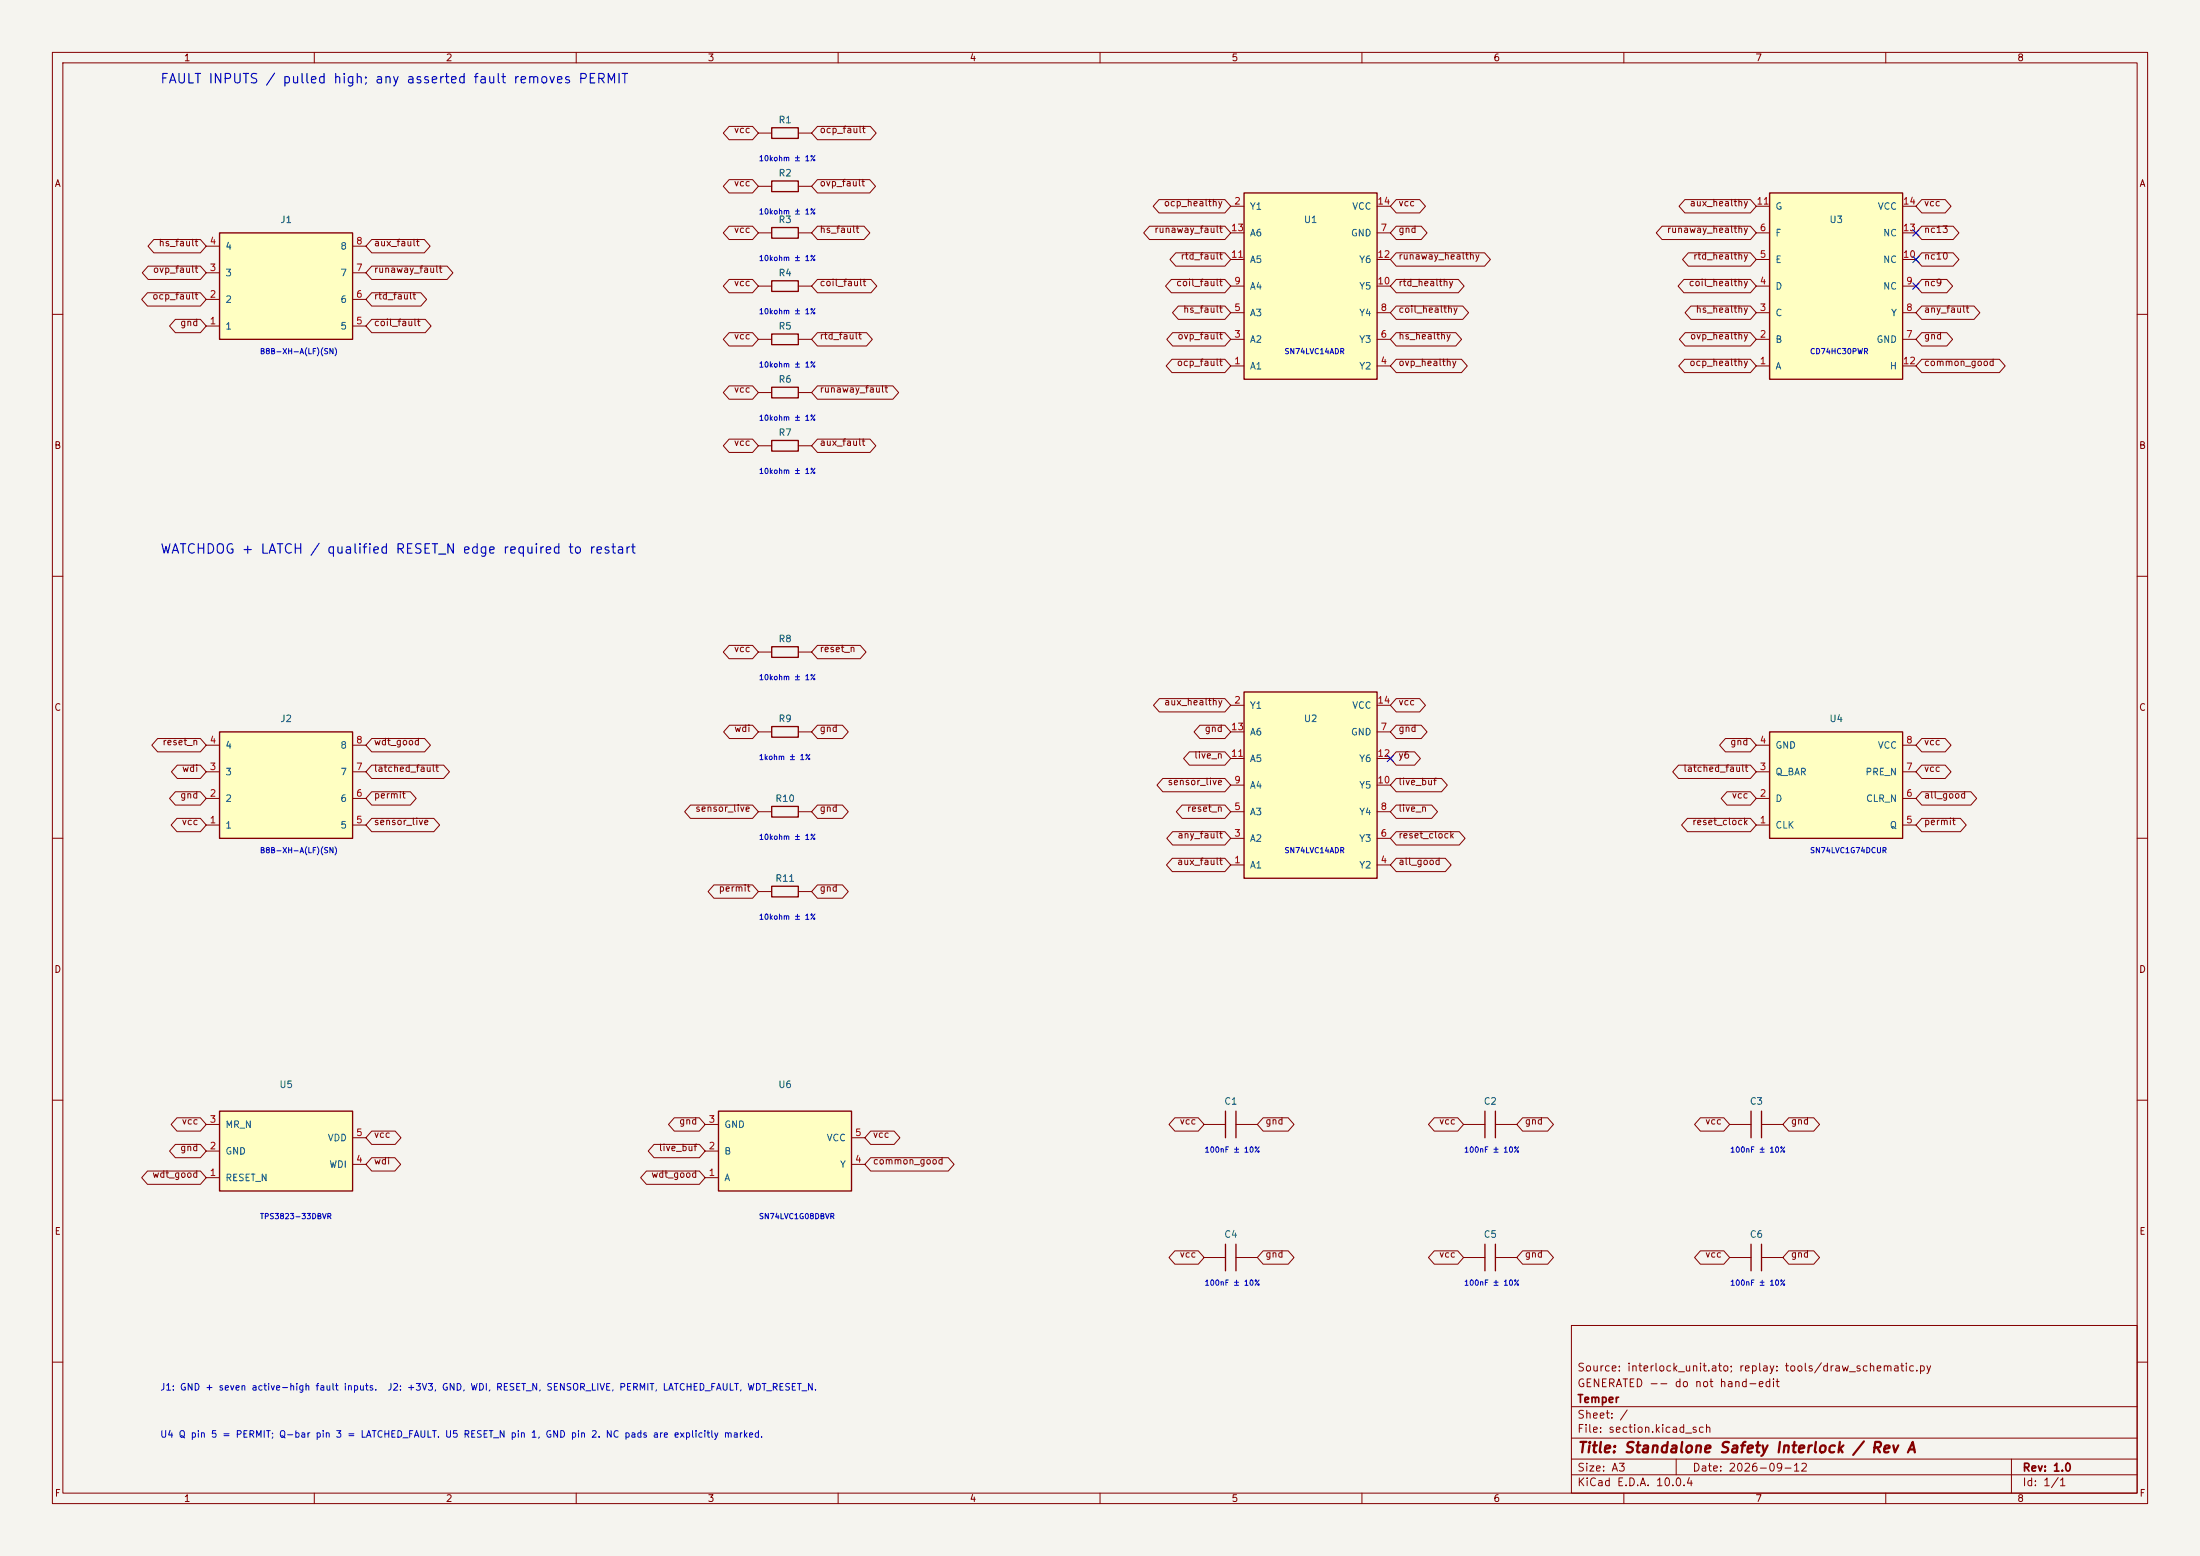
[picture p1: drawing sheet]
<svg xmlns="http://www.w3.org/2000/svg" width="420mm" height="297mm" viewBox="0 0 420 297" stroke-linecap="round" stroke-linejoin="round" font-family="sans-serif">
<path d="M0 0h420v297h-420z" fill="#f5f4ef" stroke="#f5f4ef" stroke-width=".19"/>
<g fill="none" stroke="#840000" stroke-width=".19">
<path d="M10 10h400v277h-400zM12 12h396v273h-396zM60 10v2M110 10v2M160 10v2M210 10v2M260 10v2M310 10v2M360 10v2M10 60h2M408 60h2M10 110h2"/>
<path d="M408 110h2M10 160h2M144.8 154.9h2.5M152.4 154.9h2.5M408 160h2M10 210h2M408 210h2M300 253h108v32h-108zM10 260h2M300 278.5h108M300 274.5h108M300 268.5h108"/>
<path d="M320 278.5v3M384 278.5v6.5M408 260h2M60 285v2M110 285v2M160 285v2M210 285v2M260 285v2M300 281.5h108M310 285v2M360 285v2"/>
</g>
<path d="M147.3 153.9h5.1v2.1h-5.1z" fill="none" stroke="#840000" stroke-width=".25"/>
<path d="M41.9 212.1h25.4v15.2h-25.4z" fill="#ffffc2"/>
<path d="M41.9 212.1h25.4v15.2h-25.4z" fill="none" stroke="#840000" stroke-width=".25"/>
<path d="M39.4 219.7h2.5M39.4 214.6h2.5M67.3 217.2h2.5M39.4 224.8h2.5M67.3 222.2h2.5" fill="none" stroke="#840000" stroke-width=".19"/>
<path d="M41.9 139.7h25.4v20.3h-25.4z" fill="#ffffc2"/>
<path d="M41.9 139.7h25.4v20.3h-25.4z" fill="none" stroke="#840000" stroke-width=".25"/>
<path d="M39.4 157.5h2.5M39.4 152.4h2.5M39.4 147.3h2.5M39.4 142.2h2.5M67.3 157.5h2.5M67.3 152.4h2.5M67.3 147.3h2.5M67.3 142.2h2.5" fill="none" stroke="#840000" stroke-width=".19"/>
<path d="M137.2 212.1h25.4v15.2h-25.4z" fill="#ffffc2"/>
<path d="M147.3 169.2h5.1v2h-5.1zM137.2 212.1h25.4v15.2h-25.4z" fill="none" stroke="#840000" stroke-width=".25"/>
<path d="M144.8 170.2h2.5M152.4 170.2h2.5M134.6 219.7h2.6M134.6 214.6h2.6M162.6 217.2h2.5M134.6 224.8h2.6M162.6 222.2h2.5" fill="none" stroke="#840000" stroke-width=".19"/>
<path d="M41.9 44.5h25.4v20.3h-25.4z" fill="#ffffc2"/>
<path d="M41.9 44.5h25.4v20.3h-25.4z" fill="none" stroke="#840000" stroke-width=".25"/>
<path d="M39.4 57.2h2.5M39.4 52.1h2.5M39.4 47h2.5M67.3 57.2h2.5M67.3 52.1h2.5M67.3 47h2.5M39.4 62.2h2.5M67.3 62.2h2.5" fill="none" stroke="#840000" stroke-width=".19"/>
<path d="M237.5 36.8h25.4v35.6h-25.4z" fill="#ffffc2"/>
<path d="M147.3 34.5h5.1v2.1h-5.1zM237.5 36.8h25.4v35.6h-25.4zM147.3 53.6h5.1v2h-5.1zM147.3 43.4h5.1v2.1h-5.1zM147.3 73.9h5.1v2h-5.1zM147.3 63.8h5.1v2h-5.1zM147.3 84.1h5.1v2h-5.1z" fill="none" stroke="#840000" stroke-width=".25"/>
<g fill="none" stroke="#840000" stroke-width=".19">
<path d="M144.8 35.6h2.5M152.4 35.6h2.5M234.9 39.4h2.6M262.9 39.4h2.5M144.8 44.5h2.5M144.8 54.6h2.5M152.4 44.5h2.5M152.4 54.6h2.5M234.9 59.7h2.6M234.9 44.5h2.6M234.9 54.6h2.6M234.9 49.5h2.6"/>
<path d="M262.9 59.7h2.5M262.9 44.5h2.5M262.9 54.6h2.5M262.9 49.5h2.5M144.8 64.8h2.5M144.8 74.9h2.5M152.4 64.8h2.5M152.4 74.9h2.5M234.9 69.9h2.6M234.9 64.8h2.6M262.9 69.9h2.5M262.9 64.8h2.5"/>
<path d="M144.8 85.1h2.5M152.4 85.1h2.5"/>
</g>
<path d="M337.8 36.8h25.4v35.6h-25.4z" fill="#ffffc2"/>
<path d="M337.8 36.8h25.4v35.6h-25.4z" fill="none" stroke="#840000" stroke-width=".25"/>
<g fill="none" stroke="#840000" stroke-width=".19">
<path d="M335.3 39.4h2.5M363.2 39.4h2.6M335.3 59.7h2.5M335.3 54.6h2.5M335.3 49.5h2.5M335.3 44.5h2.5M363.2 59.7h2.6M363.2 54.6h2.6M363.2 49.5h2.6M363.2 44.5h2.6M335.3 69.9h2.5M335.3 64.8h2.5"/>
<path d="M363.2 69.9h2.6M363.2 64.8h2.6"/>
</g>
<path d="M237.5 132.1h25.4v35.5h-25.4z" fill="#ffffc2"/>
<path d="M237.5 132.1h25.4v35.5h-25.4z" fill="none" stroke="#840000" stroke-width=".25"/>
<g fill="none" stroke="#840000" stroke-width=".19">
<path d="M234.9 134.6h2.6M234.9 139.7h2.6M262.9 134.6h2.5M262.9 139.7h2.5M234.9 154.9h2.6M234.9 149.9h2.6M234.9 144.8h2.6M262.9 154.9h2.5M262.9 149.9h2.5M262.9 144.8h2.5M234.9 165.1h2.6M234.9 160h2.6"/>
<path d="M262.9 165.1h2.5M262.9 160h2.5"/>
</g>
<path d="M337.8 139.7h25.4v20.3h-25.4z" fill="#ffffc2"/>
<g fill="none" stroke="#840000" stroke-width=".25">
<path d="M147.3 24.4h5.1v2h-5.1zM147.3 123.4h5.1v2.1h-5.1zM147.3 138.7h5.1v2h-5.1zM337.8 139.7h25.4v20.3h-25.4zM233.9 212.1v5.1M236 212.1v5.1M283.5 212.1v5.1M285.5 212.1v5.1M334.3 212.1v5.1M336.3 212.1v5.1M233.9 237.5v5.1M236 237.5v5.1"/>
<path d="M283.5 237.5v5.1M285.5 237.5v5.1M334.3 237.5v5.1M336.3 237.5v5.1"/>
</g>
<g fill="none" stroke="#840000" stroke-width=".19">
<path d="M139.2 24.1h4.5l1.1 1.3-1.1 1.3h-4.5l-1.1-1.3zM139.2 34.3h4.5l1.1 1.3-1.1 1.2h-4.5l-1.1-1.2zM144.8 25.4h2.5M152.4 25.4h2.5M156.1 24.1h10.1l1.1 1.3-1.1 1.3h-10.1l-1.2-1.3zM156.1 34.3h9.9l1.1 1.3-1.1 1.2h-9.9l-1.2-1.2zM221.3 38.1h12.5l1.1 1.3-1.1 1.2h-12.5l-1.2-1.2zM266.5 38.1h4.5l1.1 1.3-1.1 1.2h-4.5l-1.1-1.2zM321.6 38.1h12.6l1.1 1.3-1.1 1.2h-12.6l-1.1-1.2zM366.9 38.1h4.5l1.1 1.3-1.1 1.2h-4.5l-1.1-1.2zM28.2 55.9h10.1l1.1 1.3-1.1 1.2h-10.1l-1.2-1.2zM28.3 50.8h10l1.1 1.3-1.1 1.2h-10l-1.1-1.2z"/>
<path d="M29.4 45.7h8.9l1.1 1.3-1.1 1.3h-8.9l-1.1-1.3zM71 45.7h10l1.1 1.3-1.1 1.3h-10l-1.2-1.3zM71 55.9h9.3l1.1 1.3-1.1 1.2h-9.3l-1.2-1.2zM71 50.8h14.4l1.1 1.3-1.1 1.2h-14.4l-1.2-1.2zM139.2 53.3h4.5l1.1 1.3-1.1 1.3h-4.5l-1.1-1.3zM139.2 43.2h4.5l1.1 1.3-1.1 1.2h-4.5l-1.1-1.2zM156.1 43.2h8.8l1.2 1.3-1.2 1.2h-8.8l-1.2-1.2zM156.1 53.3h10.2l1.1 1.3-1.1 1.3h-10.2l-1.2-1.3zM219.4 43.2h14.4l1.1 1.3-1.1 1.2h-14.4l-1.1-1.2zM223.6 53.3h10.2l1.1 1.3-1.1 1.3h-10.2l-1.1-1.3zM224.5 48.3h9.3l1.1 1.2-1.1 1.3h-9.3l-1.1-1.3zM224.9 58.4h8.9l1.1 1.3-1.1 1.3h-8.9l-1.1-1.3z"/>
<path d="M266.5 43.2h4.8l1.1 1.3-1.1 1.2h-4.8l-1.1-1.2zM266.5 48.3h16.9l1.1 1.2-1.1 1.3h-16.9l-1.1-1.3zM266.5 53.3h11.9l1.1 1.3-1.1 1.3h-11.9l-1.1-1.3zM266.5 58.4h12.7l1.2 1.3-1.2 1.3h-12.7l-1.1-1.3zM317.3 43.2h16.9l1.1 1.3-1.1 1.2h-16.9l-1.1-1.2zM321.5 53.3h12.7l1.1 1.3-1.1 1.3h-12.7l-1.1-1.3zM322.3 48.3h11.9l1.1 1.2-1.1 1.3h-11.9l-1.1-1.3zM322.8 58.4h11.4l1.1 1.3-1.1 1.3h-11.4l-1.1-1.3zM366.9 43.2h6l1.1 1.3-1.1 1.2h-6l-1.1-1.2zM366.9 48.3h6l1.1 1.2-1.1 1.3h-6l-1.1-1.3zM366.9 53.3h4.8l1.1 1.3-1.1 1.3h-4.8l-1.1-1.3zM366.9 58.4h10l1.1 1.3-1.1 1.3h-10l-1.1-1.3z"/>
<path d="M33.5 61h4.8l1.1 1.2-1.1 1.3h-4.8l-1.1-1.3zM71 61h10.2l1.1 1.2-1.1 1.3h-10.2l-1.2-1.3zM139.2 73.7h4.5l1.1 1.2-1.1 1.3h-4.5l-1.1-1.3zM139.2 63.5h4.5l1.1 1.3-1.1 1.2h-4.5l-1.1-1.2zM156.1 73.7h14.3l1.2 1.2-1.2 1.3h-14.3l-1.2-1.3zM156.1 63.5h9.3l1.1 1.3-1.1 1.2h-9.3l-1.2-1.2zM223.7 68.6h10.1l1.1 1.3-1.1 1.2h-10.1l-1.1-1.2zM223.9 63.5h9.9l1.1 1.3-1.1 1.2h-9.9l-1.2-1.2zM266.5 63.5h11.4l1.1 1.3-1.1 1.2h-11.4l-1.1-1.2zM266.5 68.6h12.5l1.1 1.3-1.1 1.2h-12.5l-1.1-1.2zM321.6 68.6h12.6l1.1 1.3-1.1 1.2h-12.6l-1.1-1.2zM321.7 63.5h12.5l1.1 1.3-1.1 1.2h-12.5l-1.1-1.2z"/>
<path d="M366.9 63.5h4.8l1.1 1.3-1.1 1.2h-4.8l-1.1-1.2zM366.9 68.6h14.8l1.1 1.3-1.1 1.2h-14.8l-1.1-1.2zM139.2 83.8h4.5l1.1 1.3-1.1 1.3h-4.5l-1.1-1.3zM156.1 83.8h10l1.1 1.3-1.1 1.3h-10l-1.2-1.3zM139.2 123.2h4.5l1.1 1.3-1.1 1.2h-4.5l-1.1-1.2zM139.3 138.4h4.4l1.1 1.3-1.1 1.3h-4.4l-1.2-1.3zM144.8 124.5h2.5M144.8 139.7h2.5M152.4 124.5h2.5M152.4 139.7h2.5M156.1 138.4h4.7l1.1 1.3-1.1 1.3h-4.7l-1.2-1.3zM156.1 123.2h8.1l1.1 1.3-1.1 1.2h-8.1l-1.2-1.2z"/>
<path d="M221.3 133.3h12.5l1.1 1.3-1.1 1.3h-12.5l-1.1-1.3zM229.1 138.4h4.7l1.1 1.3-1.1 1.3h-4.7l-1.2-1.3zM266.5 138.4h4.8l1.1 1.3-1.1 1.3h-4.8l-1.1-1.3zM266.5 133.3h4.5l1.1 1.3-1.1 1.3h-4.5l-1.1-1.3zM30.1 141h8.2l1.1 1.2-1.1 1.3h-8.2l-1.1-1.3zM33.5 151.1h4.8l1.1 1.3-1.1 1.3h-4.8l-1.1-1.3zM33.8 156.2h4.5l1.1 1.3-1.1 1.3h-4.5l-1.1-1.3zM33.8 146h4.5l1.1 1.3-1.1 1.3h-4.5l-1.1-1.3zM71 151.1h7.3l1.2 1.3-1.2 1.3h-7.3l-1.2-1.3zM71 146h13.7l1.1 1.3-1.1 1.3h-13.7l-1.2-1.3zM71 141h10.1l1.1 1.2-1.1 1.3h-10.1l-1.2-1.3zM71 156.2h11.8l1.1 1.3-1.1 1.3h-11.8l-1.2-1.3z"/>
<path d="M131.8 153.7h11.9l1.1 1.2-1.1 1.3h-11.9l-1.1-1.3zM156.1 153.7h4.7l1.1 1.2-1.1 1.3h-4.7l-1.2-1.3zM222 148.6h11.8l1.1 1.3-1.1 1.2h-11.8l-1.1-1.2zM223.9 158.7h9.9l1.1 1.3-1.1 1.3h-9.9l-1.2-1.3zM225.7 153.7h8.1l1.1 1.2-1.1 1.3h-8.1l-1.1-1.3zM227.1 143.5h6.7l1.1 1.3-1.1 1.3h-6.7l-1.1-1.3zM266.5 153.7h6.8l1.1 1.2-1.1 1.3h-6.8l-1.1-1.3zM266.5 148.6h8.7l1.1 1.3-1.1 1.2h-8.7l-1.1-1.2zM266.5 143.5h3.6l1.1 1.3-1.1 1.3h-3.6l-1.1-1.3zM266.5 158.7h12.1l1.1 1.3-1.1 1.3h-12.1l-1.1-1.3zM320.4 146h13.8l1.1 1.3-1.1 1.3h-13.8l-1.1-1.3zM322.1 156.2h12.1l1.1 1.3-1.1 1.3h-12.1l-1.1-1.3z"/>
<path d="M329.4 141h4.8l1.1 1.2-1.1 1.3h-4.8l-1.1-1.3zM329.7 151.1h4.5l1.1 1.3-1.1 1.3h-4.5l-1.1-1.3zM335.3 157.5h2.5M335.3 152.4h2.5M335.3 147.3h2.5M335.3 142.2h2.5M363.2 157.5h2.6M363.2 152.4h2.6M363.2 147.3h2.6M363.2 142.2h2.6M366.9 141h4.5l1.1 1.2-1.1 1.3h-4.5l-1.1-1.3zM366.9 156.2h7.4l1.1 1.3-1.1 1.3h-7.4l-1.1-1.3z"/>
<path d="M366.9 151.1h9.3l1.2 1.3-1.2 1.3h-9.3l-1.1-1.3zM366.9 146h4.5l1.1 1.3-1.1 1.3h-4.5l-1.1-1.3zM136.3 168.9h7.4l1.1 1.3-1.1 1.3h-7.4l-1.1-1.3zM156.1 168.9h4.7l1.1 1.3-1.1 1.3h-4.7l-1.2-1.3zM223.8 163.8h10l1.1 1.3-1.1 1.3h-10l-1.1-1.3zM266.5 163.8h9.4l1.1 1.3-1.1 1.3h-9.4l-1.1-1.3zM33.5 218.4h4.8l1.1 1.3-1.1 1.3h-4.8l-1.1-1.3zM33.8 213.4h4.5l1.1 1.2-1.1 1.3h-4.5l-1.1-1.3zM71 215.9h4.4l1.2 1.3-1.2 1.2h-4.4l-1.2-1.2zM124.9 218.4h8.6l1.1 1.3-1.1 1.3h-8.6l-1.2-1.3zM128.7 213.4h4.8l1.1 1.2-1.1 1.3h-4.8l-1.1-1.3zM166.2 215.9h4.5l1.1 1.3-1.1 1.2h-4.5l-1.1-1.2z"/>
<path d="M224.3 213.4h4.5l1.1 1.2-1.1 1.3h-4.5l-1.1-1.3zM229.9 214.6h4M236 214.6h4M241.1 213.4h4.8l1.1 1.2-1.1 1.3h-4.8l-1.1-1.3zM273.8 213.4h4.5l1.1 1.2-1.1 1.3h-4.5l-1.1-1.3zM279.4 214.6h4.1M285.5 214.6h4.1M290.7 213.4h4.8l1.1 1.2-1.1 1.3h-4.8l-1.1-1.3zM324.6 213.4h4.5l1.1 1.2-1.1 1.3h-4.5l-1.1-1.3zM330.2 214.6h4.1M336.3 214.6h4.1M341.5 213.4h4.8l1.1 1.2-1.1 1.3h-4.8l-1.1-1.3z"/>
<path d="M28.2 223.5h10.1l1.1 1.3-1.1 1.3h-10.1l-1.2-1.3zM71 221h4.4l1.1 1.2-1.1 1.3h-4.4l-1.2-1.3zM123.4 223.5h10.1l1.1 1.3-1.1 1.3h-10.1l-1.1-1.3zM166.2 221h14.8l1.1 1.2-1.1 1.3h-14.8l-1.1-1.3zM224.3 238.8h4.5l1.1 1.2-1.1 1.3h-4.5l-1.1-1.3zM241.1 238.8h4.8l1.1 1.2-1.1 1.3h-4.8l-1.1-1.3zM273.8 238.8h4.5l1.1 1.2-1.1 1.3h-4.5l-1.1-1.3zM290.7 238.8h4.8l1.1 1.2-1.1 1.3h-4.8l-1.1-1.3zM324.6 238.8h4.5l1.1 1.2-1.1 1.3h-4.5l-1.1-1.3zM341.5 238.8h4.8l1.1 1.2-1.1 1.3h-4.8l-1.1-1.3zM229.9 240h4M236 240h4"/>
<path d="M279.4 240h4.1M285.5 240h4.1M330.2 240h4.1M336.3 240h4.1"/>
</g>
<path d="M365.2 54l1.2 1.2M365.2 48.9l1.2 1.2M365.2 43.8l1.2 1.3M366.4 54l-1.2 1.2M366.4 48.9l-1.2 1.2M366.4 43.8l-1.2 1.3M264.8 144.2l1.2 1.2M266 144.2l-1.2 1.2" fill="none" stroke="#000084" stroke-width=".19"/>
<text font-size="2" fill="#840000" x="301" y="277.8">Title: Standalone Safety Interlock / Rev A</text>
<g font-size="1.8" fill="#0000c2">
<text x="30.5" y="16.4">FAULT INPUTS / pulled high; any asserted fault removes PERMIT</text>
<text x="30.5" y="106.1">WATCHDOG + LATCH / qualified RESET_N edge required to restart</text>
</g>
<g font-size="1.5" fill="#840000">
<text x="301" y="262.1">Source: interlock_unit.ato; replay: tools/draw_schematic.py</text>
<text x="301" y="268.1">Temper</text>
<text x="301" y="265.1">GENERATED -- do not hand-edit</text>
<text x="301" y="273.8">File: section.kicad_sch</text>
<text x="301" y="271.1">Sheet: /</text>
<text x="301" y="281.2">Size: A3</text>
<text x="323" y="281.2">Date: 2026-09-12</text>
<text x="386" y="281.2">Rev: 1.0</text>
<text x="301" y="284">KiCad E.D.A. 10.0.4</text>
<text x="386" y="284">Id: 1/1</text>
</g>
<g font-size="1.3" fill="#840000">
<text x="35" y="12">1</text>
<text x="85" y="12">2</text>
<text x="135" y="12">3</text>
<text x="185" y="12">4</text>
<text x="235" y="12">5</text>
<text x="285" y="12">6</text>
<text x="335" y="12">7</text>
<text x="385" y="12">8</text>
<text x="140" y="25.7">vcc</text>
<text x="156.4" y="25.7">ocp_fault</text>
<text x="10.3" y="36">A</text>
<text x="140" y="35.9">vcc</text>
<text x="156.4" y="35.9">ovp_fault</text>
<text x="408.3" y="36">A</text>
<text x="222.1" y="39.7">ocp_healthy</text>
<text x="266.9" y="39.7">vcc</text>
<text x="322.5" y="39.7">aux_healthy</text>
<text x="367.2" y="39.7">vcc</text>
<text x="30.2" y="47.3">hs_fault</text>
<text x="71.3" y="47.3">aux_fault</text>
<text x="140" y="44.8">vcc</text>
<text x="156.4" y="44.8">hs_fault</text>
<text x="220.3" y="44.8">runaway_fault</text>
<text x="266.9" y="44.8">gnd</text>
<text x="318.1" y="44.8">runaway_healthy</text>
<text x="367.2" y="44.8">nc13</text>
<text x="29.1" y="52.4">ovp_fault</text>
<text x="71.3" y="52.4">runaway_fault</text>
<text x="225.3" y="49.8">rtd_fault</text>
<text x="266.9" y="49.8">runaway_healthy</text>
<text x="323.1" y="49.8">rtd_healthy</text>
<text x="367.2" y="49.8">nc10</text>
<text x="29" y="57.5">ocp_fault</text>
<text x="71.3" y="57.5">rtd_fault</text>
<text x="140" y="54.9">vcc</text>
<text x="156.4" y="54.9">coil_fault</text>
<text x="224.4" y="54.9">coil_fault</text>
<text x="266.9" y="54.9">rtd_healthy</text>
<text x="322.3" y="54.9">coil_healthy</text>
<text x="367.2" y="54.9">nc9</text>
<text x="34.3" y="62.5">gnd</text>
<text x="71.3" y="62.5">coil_fault</text>
<text x="140" y="65.1">vcc</text>
<text x="156.4" y="65.1">rtd_fault</text>
<text x="224.7" y="65.1">ovp_fault</text>
<text x="225.8" y="60">hs_fault</text>
<text x="266.9" y="65.1">hs_healthy</text>
<text x="266.9" y="60">coil_healthy</text>
<text x="322.5" y="65.1">ovp_healthy</text>
<text x="323.6" y="60">hs_healthy</text>
<text x="367.2" y="60">any_fault</text>
<text x="367.2" y="65.1">gnd</text>
<text x="224.5" y="70.2">ocp_fault</text>
<text x="266.9" y="70.2">ovp_healthy</text>
<text x="322.4" y="70.2">ocp_healthy</text>
<text x="367.2" y="70.2">common_good</text>
<text x="140" y="75.2">vcc</text>
<text x="156.4" y="75.2">runaway_fault</text>
<text x="10.3" y="86">B</text>
<text x="140" y="85.4">vcc</text>
<text x="156.4" y="85.4">aux_fault</text>
<text x="408.2" y="86">B</text>
<text x="140" y="124.8">vcc</text>
<text x="156.4" y="124.8">reset_n</text>
<text x="10.3" y="136">C</text>
<text x="222.1" y="134.9">aux_healthy</text>
<text x="266.9" y="134.9">vcc</text>
<text x="408.2" y="136">C</text>
<text x="30.9" y="142.6">reset_n</text>
<text x="71.3" y="142.6">wdt_good</text>
<text x="140.1" y="140">wdi</text>
<text x="156.4" y="140">gnd</text>
<text x="229.9" y="140">gnd</text>
<text x="266.9" y="140">gnd</text>
<text x="330.2" y="142.6">gnd</text>
<text x="367.2" y="142.6">vcc</text>
<text x="34.7" y="147.6">wdi</text>
<text x="71.3" y="147.6">latched_fault</text>
<text x="227.9" y="145.1">live_n</text>
<text x="266.9" y="145.1">y6</text>
<text x="321.3" y="147.6">latched_fault</text>
<text x="367.2" y="147.6">vcc</text>
<text x="34.3" y="152.7">gnd</text>
<text x="71.3" y="152.7">permit</text>
<text x="132.6" y="155.3">sensor_live</text>
<text x="156.4" y="155.3">gnd</text>
<text x="222.8" y="150.2">sensor_live</text>
<text x="226.5" y="155.3">reset_n</text>
<text x="266.9" y="155.3">live_n</text>
<text x="266.9" y="150.2">live_buf</text>
<text x="330.5" y="152.7">vcc</text>
<text x="367.2" y="152.7">all_good</text>
<text x="34.6" y="157.8">vcc</text>
<text x="71.3" y="157.8">sensor_live</text>
<text x="224.7" y="160.3">any_fault</text>
<text x="266.9" y="160.3">reset_clock</text>
<text x="322.9" y="157.8">reset_clock</text>
<text x="367.2" y="157.8">permit</text>
<text x="224.6" y="165.4">aux_fault</text>
<text x="266.9" y="165.4">all_good</text>
<text x="137.1" y="170.5">permit</text>
<text x="156.4" y="170.5">gnd</text>
<text x="10.3" y="186">D</text>
<text x="408.2" y="186">D</text>
<text x="34.6" y="214.9">vcc</text>
<text x="129.5" y="214.9">gnd</text>
<text x="225.1" y="214.9">vcc</text>
<text x="241.5" y="214.9">gnd</text>
<text x="274.6" y="214.9">vcc</text>
<text x="291" y="214.9">gnd</text>
<text x="325.4" y="214.9">vcc</text>
<text x="341.8" y="214.9">gnd</text>
<text x="34.3" y="220">gnd</text>
<text x="71.3" y="217.5">vcc</text>
<text x="125.7" y="220">live_buf</text>
<text x="166.5" y="217.5">vcc</text>
<text x="29" y="225.1">wdt_good</text>
<text x="71.3" y="222.6">wdi</text>
<text x="124.2" y="225.1">wdt_good</text>
<text x="166.5" y="222.6">common_good</text>
<text x="10.3" y="236">E</text>
<text x="408.3" y="236">E</text>
<text x="225.1" y="240.3">vcc</text>
<text x="241.5" y="240.3">gnd</text>
<text x="274.6" y="240.3">vcc</text>
<text x="291" y="240.3">gnd</text>
<text x="325.4" y="240.3">vcc</text>
<text x="341.8" y="240.3">gnd</text>
<text x="10.3" y="286">F</text>
<text x="35" y="287">1</text>
<text x="85" y="287">2</text>
<text x="135" y="287">3</text>
<text x="185" y="287">4</text>
<text x="235" y="287">5</text>
<text x="285" y="287">6</text>
<text x="335" y="287">7</text>
<text x="385" y="287">8</text>
<text x="408.3" y="286">F</text>
</g>
<g font-size="1.3" fill="#006464">
<text x="148.5" y="23.8">R1</text>
<text x="148.5" y="34">R2</text>
<text x="238.5" y="40.3">Y1</text>
<text x="258" y="40.3">VCC</text>
<text x="338.8" y="40.3">G</text>
<text x="358.4" y="40.3">VCC</text>
<text x="42.9" y="48">4</text>
<text x="53.4" y="42.9">J1</text>
<text x="64.9" y="48">8</text>
<text x="148.5" y="42.9">R3</text>
<text x="238.5" y="45.4">A6</text>
<text x="248.8" y="42.9">U1</text>
<text x="257.8" y="45.4">GND</text>
<text x="338.8" y="45.4">F</text>
<text x="349.1" y="42.9">U3</text>
<text x="359.4" y="45.4">NC</text>
<text x="42.9" y="53">3</text>
<text x="64.9" y="53">7</text>
<text x="148.5" y="53">R4</text>
<text x="238.5" y="50.5">A5</text>
<text x="259.4" y="50.5">Y6</text>
<text x="338.8" y="50.5">E</text>
<text x="359.4" y="50.5">NC</text>
<text x="42.9" y="58.1">2</text>
<text x="64.9" y="58.1">6</text>
<text x="238.5" y="55.6">A4</text>
<text x="259.4" y="55.6">Y5</text>
<text x="338.8" y="55.6">D</text>
<text x="359.4" y="55.6">NC</text>
<text x="42.9" y="63.2">1</text>
<text x="64.9" y="63.2">5</text>
<text x="148.5" y="63.2">R5</text>
<text x="238.5" y="65.7">A2</text>
<text x="238.5" y="60.7">A3</text>
<text x="259.4" y="65.7">Y3</text>
<text x="259.4" y="60.7">Y4</text>
<text x="338.8" y="65.7">B</text>
<text x="338.8" y="60.7">C</text>
<text x="358.1" y="65.7">GND</text>
<text x="360.9" y="60.7">Y</text>
<text x="238.5" y="70.8">A1</text>
<text x="259.4" y="70.8">Y2</text>
<text x="338.8" y="70.8">A</text>
<text x="360.7" y="70.8">H</text>
<text x="148.5" y="73.4">R6</text>
<text x="148.5" y="83.5">R7</text>
<text x="148.5" y="122.9">R8</text>
<text x="238.5" y="135.6">Y1</text>
<text x="258" y="135.6">VCC</text>
<text x="42.9" y="143.2">4</text>
<text x="53.4" y="138.1">J2</text>
<text x="64.9" y="143.2">8</text>
<text x="148.5" y="138.1">R9</text>
<text x="238.5" y="140.7">A6</text>
<text x="248.8" y="138.1">U2</text>
<text x="257.8" y="140.7">GND</text>
<text x="338.8" y="143.2">GND</text>
<text x="349.1" y="138.1">U4</text>
<text x="358.4" y="143.2">VCC</text>
<text x="42.9" y="148.3">3</text>
<text x="64.9" y="148.3">7</text>
<text x="238.5" y="145.8">A5</text>
<text x="259.4" y="145.8">Y6</text>
<text x="338.8" y="148.3">Q_BAR</text>
<text x="356" y="148.3">PRE_N</text>
<text x="42.9" y="153.4">2</text>
<text x="64.9" y="153.4">6</text>
<text x="147.9" y="153.4">R10</text>
<text x="238.5" y="155.9">A3</text>
<text x="238.5" y="150.8">A4</text>
<text x="259.4" y="155.9">Y4</text>
<text x="259.4" y="150.8">Y5</text>
<text x="338.8" y="153.4">D</text>
<text x="356.1" y="153.4">CLR_N</text>
<text x="42.9" y="158.5">1</text>
<text x="64.9" y="158.5">5</text>
<text x="238.5" y="161">A2</text>
<text x="259.4" y="161">Y3</text>
<text x="338.8" y="158.5">CLK</text>
<text x="360.7" y="158.5">Q</text>
<text x="238.5" y="166.1">A1</text>
<text x="259.4" y="166.1">Y2</text>
<text x="147.9" y="168.6">R11</text>
<text x="53.2" y="208">U5</text>
<text x="148.5" y="208">U6</text>
<text x="42.9" y="215.6">MR_N</text>
<text x="138.2" y="215.6">GND</text>
<text x="233.6" y="211.2">C1</text>
<text x="283.1" y="211.2">C2</text>
<text x="333.9" y="211.2">C3</text>
<text x="42.9" y="220.7">GND</text>
<text x="62.5" y="218.1">VDD</text>
<text x="138.2" y="220.7">B</text>
<text x="157.7" y="218.1">VCC</text>
<text x="42.9" y="225.8">RESET_N</text>
<text x="62.8" y="223.2">WDI</text>
<text x="138.2" y="225.8">A</text>
<text x="160.3" y="223.2">Y</text>
<text x="233.6" y="236.6">C4</text>
<text x="283.1" y="236.6">C5</text>
<text x="333.9" y="236.6">C6</text>
</g>
<g font-size="1.3" fill="#a90000">
<text x="235.5" y="39.3">2</text>
<text x="262.8" y="39.3">14</text>
<text x="335.2" y="39.3">11</text>
<text x="363.2" y="39.3">14</text>
<text x="39.9" y="47">4</text>
<text x="67.9" y="47">8</text>
<text x="234.9" y="44.4">13</text>
<text x="263.5" y="44.4">7</text>
<text x="335.8" y="44.4">6</text>
<text x="363.2" y="44.4">13</text>
<text x="39.9" y="52">3</text>
<text x="67.9" y="52">7</text>
<text x="234.9" y="49.5">11</text>
<text x="262.8" y="49.5">12</text>
<text x="335.8" y="49.5">5</text>
<text x="363.2" y="49.5">10</text>
<text x="39.9" y="57.1">2</text>
<text x="67.9" y="57.1">6</text>
<text x="235.5" y="59.7">5</text>
<text x="235.5" y="54.6">9</text>
<text x="262.8" y="54.6">10</text>
<text x="263.5" y="59.7">8</text>
<text x="335.8" y="59.7">3</text>
<text x="335.8" y="54.6">4</text>
<text x="363.8" y="59.7">8</text>
<text x="363.8" y="54.6">9</text>
<text x="39.9" y="62.2">1</text>
<text x="67.9" y="62.2">5</text>
<text x="235.5" y="64.7">3</text>
<text x="263.5" y="64.7">6</text>
<text x="335.8" y="64.7">2</text>
<text x="363.8" y="64.7">7</text>
<text x="235.5" y="69.8">1</text>
<text x="263.5" y="69.8">4</text>
<text x="335.8" y="69.8">1</text>
<text x="363.2" y="69.8">12</text>
<text x="235.5" y="134.6">2</text>
<text x="262.8" y="134.6">14</text>
<text x="39.9" y="142.2">4</text>
<text x="67.9" y="142.2">8</text>
<text x="234.9" y="139.7">13</text>
<text x="263.5" y="139.7">7</text>
<text x="335.8" y="142.2">4</text>
<text x="363.8" y="142.2">8</text>
<text x="39.9" y="147.3">3</text>
<text x="67.9" y="147.3">7</text>
<text x="234.9" y="144.8">11</text>
<text x="235.5" y="149.8">9</text>
<text x="262.8" y="149.8">10</text>
<text x="262.8" y="144.8">12</text>
<text x="335.8" y="147.3">3</text>
<text x="363.8" y="147.3">7</text>
<text x="39.9" y="152.4">2</text>
<text x="67.9" y="152.4">6</text>
<text x="235.5" y="154.9">5</text>
<text x="263.5" y="154.9">8</text>
<text x="335.8" y="152.4">2</text>
<text x="363.8" y="152.4">6</text>
<text x="39.9" y="157.5">1</text>
<text x="67.9" y="157.5">5</text>
<text x="235.5" y="160">3</text>
<text x="263.5" y="160">6</text>
<text x="335.8" y="157.5">1</text>
<text x="363.8" y="157.5">5</text>
<text x="235.5" y="165.1">1</text>
<text x="263.5" y="165.1">4</text>
<text x="39.9" y="214.6">3</text>
<text x="135.2" y="214.6">3</text>
<text x="39.9" y="219.7">2</text>
<text x="67.9" y="217.1">5</text>
<text x="135.2" y="219.7">2</text>
<text x="163.1" y="217.1">5</text>
<text x="39.9" y="224.8">1</text>
<text x="67.9" y="222.2">4</text>
<text x="135.2" y="224.8">1</text>
<text x="163.1" y="222.2">4</text>
</g>
<g font-size="1.3" fill="#0000c2">
<text x="30.5" y="265.7">J1: GND + seven active-high fault inputs.</text>
<text x="73.8" y="265.7">J2: +3V3, GND, WDI, RESET_N, SENSOR_LIVE, PERMIT, LATCHED_FAULT, WDT_RESET_N.</text>
<text x="30.5" y="274.7">U4 Q pin 5 = PERMIT; Q-bar pin 3 = LATCHED_FAULT. U5 RESET_N pin 1, GND pin 2. NC pads are explicitly marked.</text>
</g>
<g font-size="1" fill="#0000c2">
<text x="144.8" y="31">10kohm ± 1%</text>
<text x="144.8" y="41.2">10kohm ± 1%</text>
<text x="144.8" y="50.1">10kohm ± 1%</text>
<text x="144.8" y="60.2">10kohm ± 1%</text>
<text x="49.5" y="67.8">B8B-XH-A(LF)(SN)</text>
<text x="144.8" y="70.4">10kohm ± 1%</text>
<text x="245.1" y="67.8">SN74LVC14ADR</text>
<text x="345.4" y="67.8">CD74HC30PWR</text>
<text x="144.8" y="80.5">10kohm ± 1%</text>
<text x="144.8" y="90.7">10kohm ± 1%</text>
<text x="144.8" y="130.1">10kohm ± 1%</text>
<text x="144.8" y="145.3">1kohm ± 1%</text>
<text x="144.8" y="160.5">10kohm ± 1%</text>
<text x="49.5" y="163.1">B8B-XH-A(LF)(SN)</text>
<text x="245.1" y="163.1">SN74LVC14ADR</text>
<text x="345.4" y="163.1">SN74LVC1G74DCUR</text>
<text x="144.8" y="175.8">10kohm ± 1%</text>
<text x="229.9" y="220.2">100nF ± 10%</text>
<text x="279.4" y="220.2">100nF ± 10%</text>
<text x="330.2" y="220.2">100nF ± 10%</text>
<text x="49.5" y="232.9">TPS3823-33DBVR</text>
<text x="144.8" y="232.9">SN74LVC1G08DBVR</text>
<text x="229.9" y="245.6">100nF ± 10%</text>
<text x="279.4" y="245.6">100nF ± 10%</text>
<text x="330.2" y="245.6">100nF ± 10%</text>
</g>
</svg>
